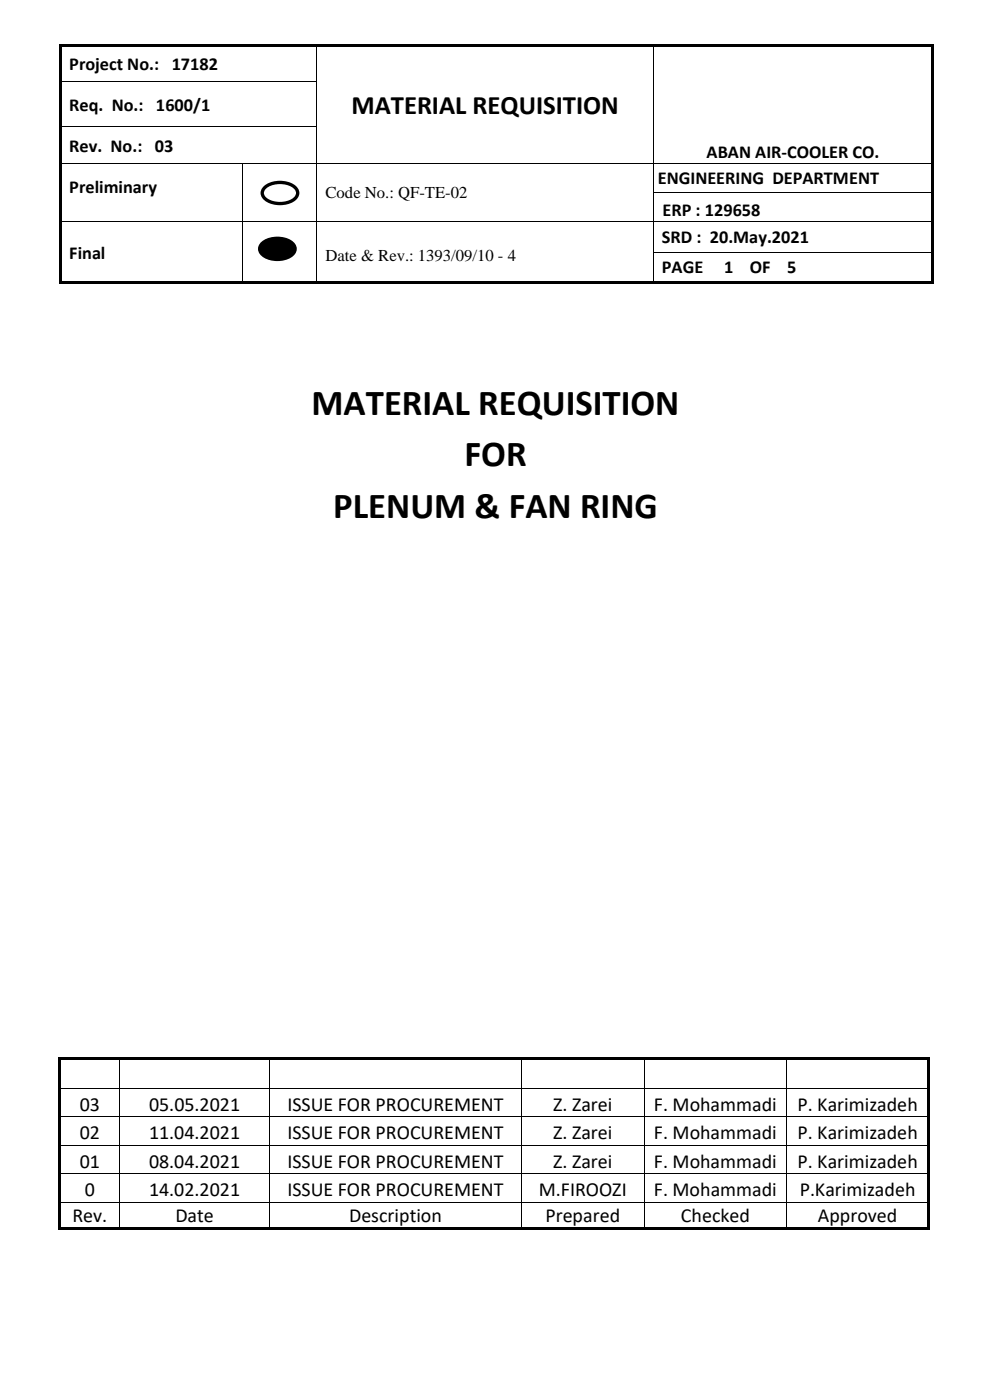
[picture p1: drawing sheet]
<svg xmlns="http://www.w3.org/2000/svg" width="210mm" height="297mm" viewBox="0 0 210 297" stroke-linecap="round" stroke-linejoin="round" font-family="sans-serif">
<g fill="#000">
<path d="M12.5 9.3h.5v.5h-.5z" fill-rule="evenodd"/>
<path d="M12.5 9.3h.5v.5h-.5z" fill-rule="evenodd"/>
<path d="M12.5 9.8h.5v7.4h-.5z" fill-rule="evenodd"/>
<path d="M12.5 17.2h.5v.5h-.5z" fill-rule="evenodd"/>
<path d="M13 9.3h54v.5h-54z" fill-rule="evenodd"/>
<path d="M67 9.3h.5v.5h-.5z" fill-rule="evenodd"/>
<path d="M67 17.2h.2v.5h-.2z" fill-rule="evenodd"/>
<path d="M67.5 9.3h70.9v.5h-70.9z" fill-rule="evenodd"/>
<path d="M138.4 9.3h.6v.5h-.6z" fill-rule="evenodd"/>
<path d="M138.4 17.2h.2v.5h-.2z" fill-rule="evenodd"/>
<path d="M139 9.3h58.4v.5h-58.4z" fill-rule="evenodd"/>
<path d="M197.4 9.3h.5v.5h-.5z" fill-rule="evenodd"/>
<path d="M197.4 9.3h.5v.5h-.5z" fill-rule="evenodd"/>
<path d="M197.4 9.8h.5v7.4h-.5z" fill-rule="evenodd"/>
<path d="M197.4 17.2h.5v.5h-.5z" fill-rule="evenodd"/>
<path d="M12.5 17.7h.5v8.9h-.5z" fill-rule="evenodd"/>
<path d="M12.5 26.6h.5v.6h-.5z" fill-rule="evenodd"/>
<path d="M12.5 27.2h.5v7.3h-.5z" fill-rule="evenodd"/>
<path d="M12.5 34.5h.5v.2h-.5z" fill-rule="evenodd"/>
<path d="M51.3 34.5h.2v.2h-.2z" fill-rule="evenodd"/>
<path d="M67 26.6h.2v.6h-.2z" fill-rule="evenodd"/>
<path d="M67 34.5h.2v.2h-.2z" fill-rule="evenodd"/>
<path d="M138.4 26.6h.2v.6h-.2z" fill-rule="evenodd"/>
<path d="M138.4 34.5h.2v.2h-.2z" fill-rule="evenodd"/>
<path d="M197.4 17.7h.5v8.9h-.5z" fill-rule="evenodd"/>
<path d="M197.4 26.6h.5v.6h-.5z" fill-rule="evenodd"/>
<path d="M197.4 27.2h.5v7.3h-.5z" fill-rule="evenodd"/>
<path d="M197.4 34.5h.5v.2h-.5z" fill-rule="evenodd"/>
<path d="M12.5 34.7h.5v6.1h-.5z" fill-rule="evenodd"/>
<path d="M12.5 40.8h.5v.2h-.5z" fill-rule="evenodd"/>
<path d="M12.5 41h.5v5.8h-.5z" fill-rule="evenodd"/>
<path d="M12.5 46.8h.5v.2h-.5z" fill-rule="evenodd"/>
<path d="M12.5 47h.5v6.4h-.5z" fill-rule="evenodd"/>
<path d="M12.5 53.4h.5v.2h-.5z" fill-rule="evenodd"/>
<path d="M12.5 53.6h.5v6.1h-.5z" fill-rule="evenodd"/>
<path d="M51.3 40.8h.2v.2h-.2z" fill-rule="evenodd"/>
<path d="M51.3 46.8h.2v.2h-.2z" fill-rule="evenodd"/>
<path d="M51.3 53.4h.2v.2h-.2z" fill-rule="evenodd"/>
<path d="M55.4 51.8a5.2 5.2 0 0 1 6.8 0 1.73 1.73 0 0 1-1.1 2.7 5.3 5.3 0 0 1-5.7-.7 1.46 1.46 0 0 1 0-2z" fill-rule="evenodd"/>
<path d="M67 40.8h.2v.2h-.2z" fill-rule="evenodd"/>
<path d="M67 46.8h.2v.2h-.2z" fill-rule="evenodd"/>
<path d="M67 53.4h.2v.2h-.2z" fill-rule="evenodd"/>
<path d="M138.4 40.8h.2v.2h-.2z" fill-rule="evenodd"/>
<path d="M138.4 46.8h.2v.2h-.2z" fill-rule="evenodd"/>
<path d="M138.4 53.4h.2v.2h-.2z" fill-rule="evenodd"/>
<path d="M197.4 34.7h.5v6.1h-.5z" fill-rule="evenodd"/>
<path d="M197.4 40.8h.5v.2h-.5z" fill-rule="evenodd"/>
<path d="M197.4 41h.5v5.8h-.5z" fill-rule="evenodd"/>
<path d="M197.4 46.8h.5v.2h-.5z" fill-rule="evenodd"/>
<path d="M197.4 47h.5v6.4h-.5z" fill-rule="evenodd"/>
<path d="M197.4 53.4h.5v.2h-.5z" fill-rule="evenodd"/>
<path d="M197.4 53.6h.5v6.1h-.5z" fill-rule="evenodd"/>
<path d="M12.5 59.7h.5v.5h-.5z" fill-rule="evenodd"/>
<path d="M12.5 59.7h.5v.5h-.5z" fill-rule="evenodd"/>
<path d="M13 59.7h38.3v.5h-38.3z" fill-rule="evenodd"/>
<path d="M51.3 59.7h.6v.5h-.6z" fill-rule="evenodd"/>
<path d="M51.9 59.7h15.1v.5h-15.1z" fill-rule="evenodd"/>
<path d="M67 59.7h.5v.5h-.5z" fill-rule="evenodd"/>
<path d="M67.5 59.7h70.9v.5h-70.9z" fill-rule="evenodd"/>
<path d="M138.4 59.7h.6v.5h-.6z" fill-rule="evenodd"/>
<path d="M139 59.7h58.4v.5h-58.4z" fill-rule="evenodd"/>
<path d="M197.4 59.7h.5v.5h-.5z" fill-rule="evenodd"/>
<path d="M197.4 59.7h.5v.5h-.5z" fill-rule="evenodd"/>
</g>
<g fill="none" stroke="#000" stroke-width=".21">
<path d="M13 17.3h54M67.1 9.8v7.4M67.1 17.7v8.9M138.5 9.8v7.4M138.5 17.7v8.9M13 26.7h54M13 34.6h38.3M51.4 34.7v6.1M51.5 34.6h15.5M67.1 27.2v7.3M67.1 34.7v6.1M67.2 34.6h71.2"/>
<path d="M138.5 27.2v7.3M138.5 34.7v6.1M138.6 34.6h58.8M13 46.9h38.3M51.4 41v5.8M51.4 47v6.4M51.4 53.6v6.1M51.5 46.9h15.5M67.1 41v5.8M67.1 47v6.4M67.1 53.6v6.1M67.2 46.9h71.2"/>
<path d="M138.5 41v5.8M138.5 47v6.4M138.5 53.6v6.1M138.6 40.9h58.8M138.6 46.9h58.8M138.6 53.5h58.8"/>
</g>
<path d="M55.4 51.8a5.2 5.2 0 0 1 6.8 0 1.73 1.73 0 0 1-1.1 2.7 5.3 5.3 0 0 1-5.7-.7 1.46 1.46 0 0 1 0-2z" fill="none" stroke="#000" stroke-width=".71" stroke-linecap="butt"/>
<path d="M56 40a5.2 5.2 0 0 1 6.7 0 1.73 1.73 0 0 1-1 2.7 5.3 5.3 0 0 1-5.7-.8 1.46 1.46 0 0 1 0-1.9z" fill-rule="evenodd" fill="#fff"/>
<path d="M56 40a5.2 5.2 0 0 1 6.7 0 1.73 1.73 0 0 1-1 2.7 5.3 5.3 0 0 1-5.7-.8 1.46 1.46 0 0 1 0-1.9z" fill="none" stroke="#000" stroke-width=".71" stroke-linecap="butt"/>
<g fill="#000">
<path d="M12.4 224.4h.6v.5h-.6z" fill-rule="evenodd"/>
<path d="M12.4 224.4h.6v.5h-.6z" fill-rule="evenodd"/>
<path d="M12.4 224.9h.6v5.9h-.6z" fill-rule="evenodd"/>
<path d="M12.4 230.8h.6v.1h-.6z" fill-rule="evenodd"/>
<path d="M12.4 230.9h.6v5.9h-.6z" fill-rule="evenodd"/>
<path d="M12.4 236.8h.6v.2h-.6z" fill-rule="evenodd"/>
<path d="M13 224.4h12.3v.5h-12.3z" fill-rule="evenodd"/>
<path d="M25.3 224.4h.5v.5h-.5z" fill-rule="evenodd"/>
<path d="M25.3 230.8h.2v.1h-.2z" fill-rule="evenodd"/>
<path d="M25.3 236.8h.2v.2h-.2z" fill-rule="evenodd"/>
<path d="M25.8 224.4h31.3v.5h-31.3z" fill-rule="evenodd"/>
<path d="M57.1 224.4h.5v.5h-.5z" fill-rule="evenodd"/>
<path d="M57.1 230.8h.1v.1h-.1z" fill-rule="evenodd"/>
<path d="M57.1 236.8h.1v.2h-.1z" fill-rule="evenodd"/>
<path d="M57.6 224.4h52.8v.5h-52.8z" fill-rule="evenodd"/>
<path d="M110.4 224.4h.6v.5h-.6z" fill-rule="evenodd"/>
<path d="M110.4 230.8h.2v.1h-.2z" fill-rule="evenodd"/>
<path d="M110.4 236.8h.2v.2h-.2z" fill-rule="evenodd"/>
<path d="M111 224.4h25.5v.5h-25.5z" fill-rule="evenodd"/>
<path d="M136.5 224.4h.5v.5h-.5z" fill-rule="evenodd"/>
<path d="M136.5 230.8h.1v.1h-.1z" fill-rule="evenodd"/>
<path d="M136.5 236.8h.1v.2h-.1z" fill-rule="evenodd"/>
<path d="M137 224.4h29.6v.5h-29.6z" fill-rule="evenodd"/>
<path d="M166.6 224.4h.5v.5h-.5z" fill-rule="evenodd"/>
<path d="M166.6 230.8h.2v.1h-.2z" fill-rule="evenodd"/>
<path d="M166.6 236.8h.2v.2h-.2z" fill-rule="evenodd"/>
<path d="M167.1 224.4h29.5v.5h-29.5z" fill-rule="evenodd"/>
<path d="M196.6 224.4h.5v.5h-.5z" fill-rule="evenodd"/>
<path d="M196.6 224.4h.5v.5h-.5z" fill-rule="evenodd"/>
<path d="M196.6 224.9h.5v5.9h-.5z" fill-rule="evenodd"/>
<path d="M196.6 230.8h.5v.1h-.5z" fill-rule="evenodd"/>
<path d="M196.6 230.9h.5v5.9h-.5z" fill-rule="evenodd"/>
<path d="M196.6 236.8h.5v.2h-.5z" fill-rule="evenodd"/>
<path d="M12.4 237h.6v5.9h-.6z" fill-rule="evenodd"/>
<path d="M12.4 242.9h.6v.1h-.6z" fill-rule="evenodd"/>
<path d="M12.4 243h.6v5.9h-.6z" fill-rule="evenodd"/>
<path d="M12.4 248.9h.6v.2h-.6z" fill-rule="evenodd"/>
<path d="M12.4 249.1h.6v5.9h-.6z" fill-rule="evenodd"/>
<path d="M12.4 255h.6v.1h-.6z" fill-rule="evenodd"/>
<path d="M25.3 242.9h.2v.1h-.2z" fill-rule="evenodd"/>
<path d="M25.3 248.9h.2v.2h-.2z" fill-rule="evenodd"/>
<path d="M25.3 255h.2v.1h-.2z" fill-rule="evenodd"/>
<path d="M57.1 242.9h.1v.1h-.1z" fill-rule="evenodd"/>
<path d="M57.1 248.9h.1v.2h-.1z" fill-rule="evenodd"/>
<path d="M57.1 255h.1v.1h-.1z" fill-rule="evenodd"/>
<path d="M110.4 242.9h.2v.1h-.2z" fill-rule="evenodd"/>
<path d="M110.4 248.9h.2v.2h-.2z" fill-rule="evenodd"/>
<path d="M110.4 255h.2v.1h-.2z" fill-rule="evenodd"/>
<path d="M136.5 242.9h.1v.1h-.1z" fill-rule="evenodd"/>
<path d="M136.5 248.9h.1v.2h-.1z" fill-rule="evenodd"/>
<path d="M136.5 255h.1v.1h-.1z" fill-rule="evenodd"/>
<path d="M166.6 242.9h.2v.1h-.2z" fill-rule="evenodd"/>
<path d="M166.6 248.9h.2v.2h-.2z" fill-rule="evenodd"/>
<path d="M166.6 255h.2v.1h-.2z" fill-rule="evenodd"/>
<path d="M196.6 237h.5v5.9h-.5z" fill-rule="evenodd"/>
<path d="M196.6 242.9h.5v.1h-.5z" fill-rule="evenodd"/>
<path d="M196.6 243h.5v5.9h-.5z" fill-rule="evenodd"/>
<path d="M196.6 248.9h.5v.2h-.5z" fill-rule="evenodd"/>
<path d="M196.6 249.1h.5v5.9h-.5z" fill-rule="evenodd"/>
<path d="M196.6 255h.5v.1h-.5z" fill-rule="evenodd"/>
<path d="M12.4 255.1h.6v5.2h-.6z" fill-rule="evenodd"/>
<path d="M12.4 260.3h.6v.5h-.6z" fill-rule="evenodd"/>
<path d="M12.4 260.3h.6v.5h-.6z" fill-rule="evenodd"/>
<path d="M13 260.3h12.3v.5h-12.3z" fill-rule="evenodd"/>
<path d="M25.3 260.3h.5v.5h-.5z" fill-rule="evenodd"/>
<path d="M25.8 260.3h31.3v.5h-31.3z" fill-rule="evenodd"/>
<path d="M57.1 260.3h.5v.5h-.5z" fill-rule="evenodd"/>
<path d="M57.6 260.3h52.8v.5h-52.8z" fill-rule="evenodd"/>
<path d="M110.4 260.3h.6v.5h-.6z" fill-rule="evenodd"/>
<path d="M111 260.3h25.5v.5h-25.5z" fill-rule="evenodd"/>
<path d="M136.5 260.3h.5v.5h-.5z" fill-rule="evenodd"/>
<path d="M137 260.3h29.6v.5h-29.6z" fill-rule="evenodd"/>
<path d="M166.6 260.3h.5v.5h-.5z" fill-rule="evenodd"/>
<path d="M167.1 260.3h29.5v.5h-29.5z" fill-rule="evenodd"/>
<path d="M196.6 255.1h.5v5.2h-.5z" fill-rule="evenodd"/>
<path d="M196.6 260.3h.5v.5h-.5z" fill-rule="evenodd"/>
<path d="M196.6 260.3h.5v.5h-.5z" fill-rule="evenodd"/>
</g>
<g fill="none" stroke="#000" stroke-width=".21">
<path d="M13 230.8h12.3M13 236.9h12.3M25.4 224.9v5.9M25.4 230.9v5.9M25.4 237v5.9M25.5 230.8h31.6M25.5 236.9h31.6M57.1 224.9v5.9M57.1 230.9v5.9M57.1 237v5.9M57.2 230.8h53.2M57.2 236.9h53.2"/>
<path d="M110.5 224.9v5.9M110.5 230.9v5.9M110.5 237v5.9M110.6 230.8h25.9M110.6 236.9h25.9M136.5 224.9v5.9M136.5 230.9v5.9M136.5 237v5.9M136.6 230.8h30M136.6 236.9h30M166.7 224.9v5.9M166.7 230.9v5.9"/>
<path d="M166.7 237v5.9M166.8 230.8h29.8M166.8 236.9h29.8M13 242.9h12.3M13 249h12.3M13 255h12.3M25.4 243v5.9M25.4 249.1v5.9M25.4 255.1v5.2M25.5 242.9h31.6M25.5 249h31.6M25.5 255h31.6"/>
<path d="M57.1 243v5.9M57.1 249.1v5.9M57.1 255.1v5.2M57.2 242.9h53.2M57.2 249h53.2M57.2 255h53.2M110.5 243v5.9M110.5 249.1v5.9M110.5 255.1v5.2M110.6 242.9h25.9M110.6 249h25.9M110.6 255h25.9"/>
<path d="M136.5 243v5.9M136.5 249.1v5.9M136.5 255.1v5.2M136.6 242.9h30M136.6 249h30M136.6 255h30M166.7 243v5.9M166.7 249.1v5.9M166.7 255.1v5.2M166.8 242.9h29.8M166.8 249h29.8M166.8 255h29.8"/>
</g>
<g font-size="7.8">
<text x="66" y="88">MATERIAL REQUISITION</text>
<text x="98.4" y="98.9">FOR</text>
<text x="70.6" y="109.8">PLENUM &amp; FAN RING</text>
</g>
<text font-size="5.7" x="74.5" y="24.2">MATERIAL REQUISITION</text>
<g font-size="4.2">
<text x="16.9" y="235.7">03</text>
<text x="31.6" y="235.7">05.05.2021</text>
<text x="60.9" y="235.7">ISSUE FOR PROCUREMENT</text>
<text x="117.2" y="235.7">Z. Zarei</text>
<text x="138.6" y="235.7">F. Mohammadi</text>
<text x="169" y="235.7">P. Karimizadeh</text>
<text x="16.9" y="241.7">02</text>
<text x="31.6" y="241.7">11.04.2021</text>
<text x="60.9" y="241.7">ISSUE FOR PROCUREMENT</text>
<text x="117.2" y="241.7">Z. Zarei</text>
<text x="138.6" y="241.7">F. Mohammadi</text>
<text x="169" y="241.7">P. Karimizadeh</text>
<text x="16.9" y="247.8">01</text>
<text x="31.6" y="247.8">08.04.2021</text>
<text x="60.9" y="247.8">ISSUE FOR PROCUREMENT</text>
<text x="117.2" y="247.8">Z. Zarei</text>
<text x="138.6" y="247.8">F. Mohammadi</text>
<text x="169" y="247.8">P. Karimizadeh</text>
<text x="18" y="253.8">0</text>
<text x="31.6" y="253.8">14.02.2021</text>
<text x="60.9" y="253.8">ISSUE FOR PROCUREMENT</text>
<text x="114.2" y="253.8">M.FIROOZI</text>
<text x="138.6" y="253.8">F. Mohammadi</text>
<text x="169.5" y="253.8">P.Karimizadeh</text>
<text x="15.3" y="259.2">Rev.</text>
<text x="37.2" y="259.2">Date</text>
<text x="74" y="259.2">Description</text>
<text x="115.6" y="259.2">Prepared</text>
<text x="144.3" y="259.2">Checked</text>
<text x="173.3" y="259.2">Approved</text>
</g>
<g font-size="3.9">
<text x="14.7" y="14.8">Project No.: 17182</text>
<text x="14.7" y="23.5">Req. No.: 1600/1</text>
<text x="14.7" y="32.2">Rev. No.: 03</text>
<text x="149.8" y="33.5">ABAN AIR-COOLER CO.</text>
<text x="14.7" y="41">Preliminary</text>
<text x="139.4" y="39.1">ENGINEERING DEPARTMENT</text>
<text x="140.4" y="45.8">ERP : 129658</text>
<text x="140.3" y="51.5">SRD : 20.May.2021</text>
<text x="14.7" y="54.8">Final</text>
<text x="140.3" y="58">PAGE</text>
<text x="153.5" y="58">1</text>
<text x="158.9" y="58">OF</text>
<text x="166.8" y="58">5</text>
</g>
<g font-size="3.5">
<text x="69" y="42">Code No.: QF-TE-02</text>
<text x="69" y="55.3">Date &amp; Rev.: 1393/09/10 - 4</text>
</g>
</svg>
